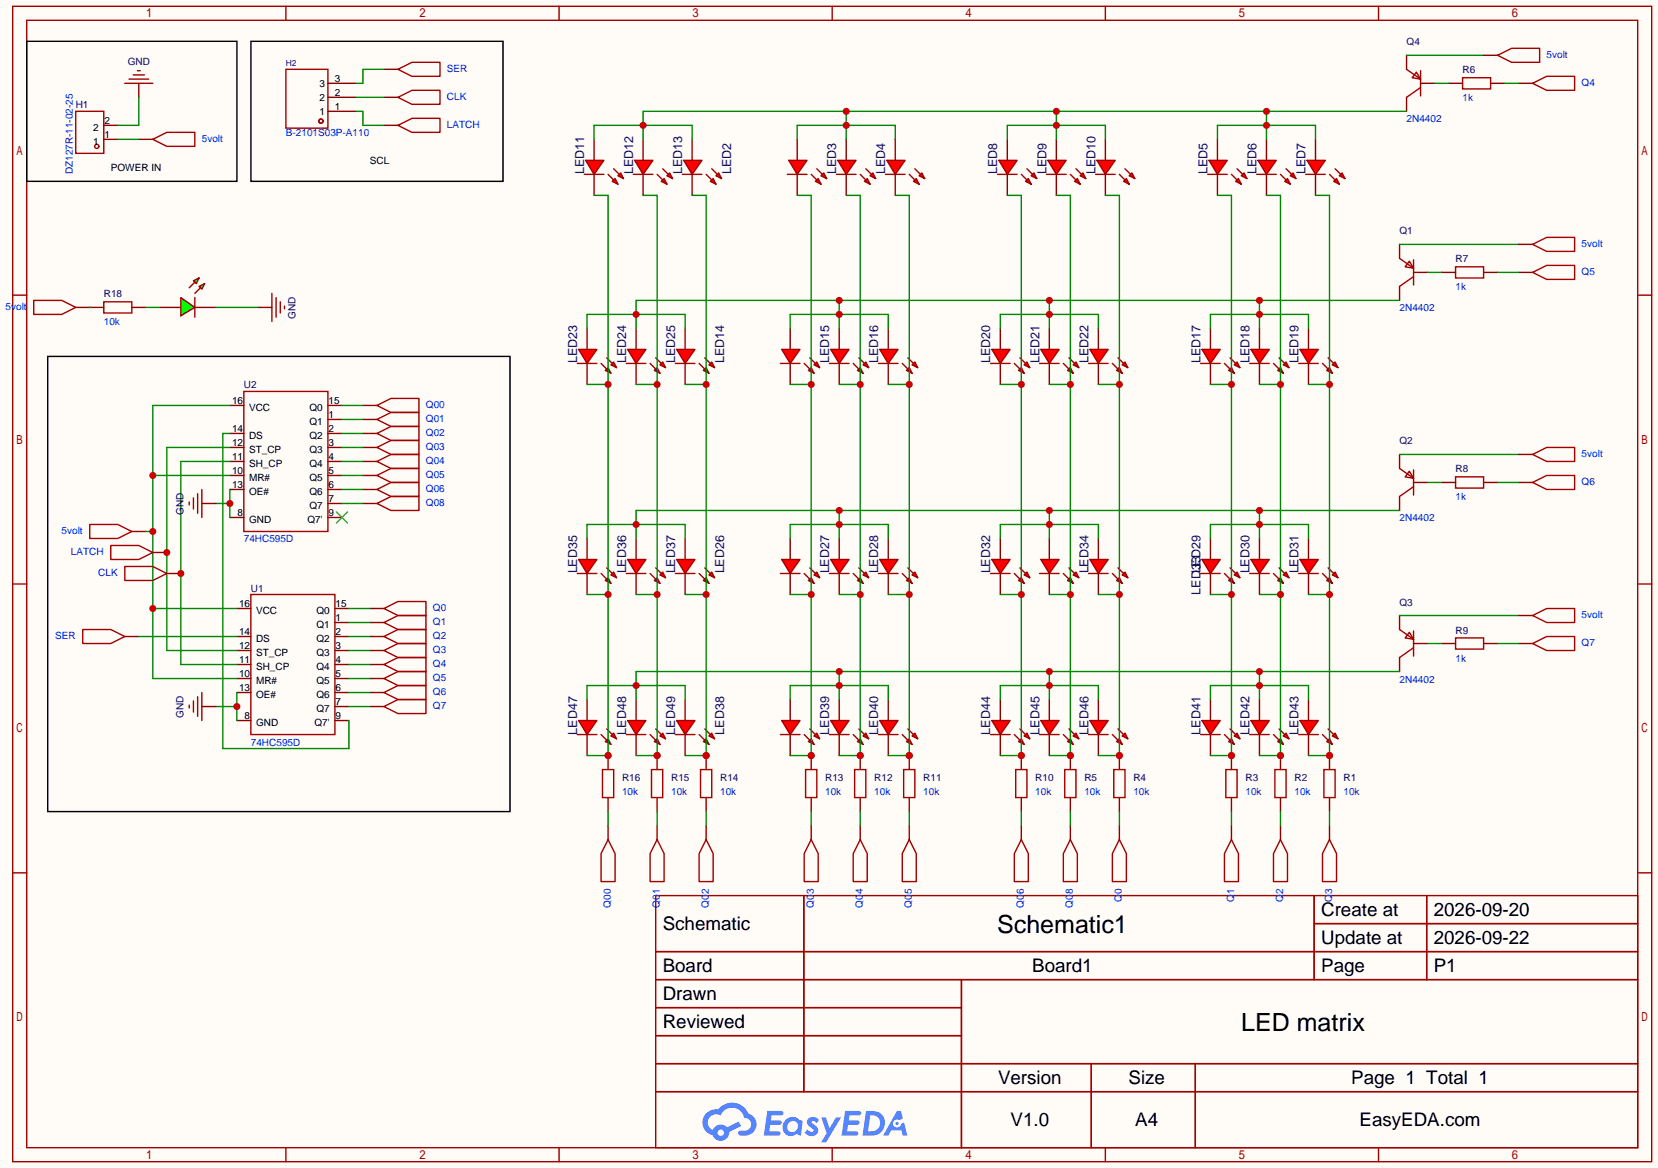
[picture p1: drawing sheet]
<svg xmlns="http://www.w3.org/2000/svg" width="301mm" height="212mm" viewBox="0 0 301 212" stroke-linecap="round" stroke-linejoin="round" font-family="sans-serif">
<path d="M0 0h300.6v211.8h-300.6z" fill="#fffcf7"/>
<g fill="none" stroke="#a10000" stroke-width=".25">
<path d="M2.3 1.1h297.2v209.6h-297.2zM4.8 3.7h292.1v204.5h-292.1zM51.8 1.1v2.6M101.4 1.1v2.6M150.9 1.1v2.6M200.4 1.1v2.6M250 1.1v2.6M2.3 53.5h2.5M296.9 53.5h2.6M2.3 105.9h2.5M296.9 105.9h2.6M2.3 158.3h2.5"/>
<path d="M296.9 158.3h2.6M118.9 162.4h178v45.8h-178zM118.9 172.6h178M118.9 177.7h178M145.8 162.4v35.6M174.3 177.7v30.5M238.3 162.4v15.3M238.3 167.5h58.6M258.7 162.4v15.3M118.9 182.8h55.4M118.9 192.9h178M118.9 187.8h55.4"/>
<path d="M118.9 198h178M197.9 192.9v15.3M216.7 192.9v15.3M51.8 208.2v2.5M101.4 208.2v2.5M150.9 208.2v2.5M200.4 208.2v2.5M250 208.2v2.5"/>
</g>
<g fill="#5487ff">
<path d="M146.6 202.8a1.3 1.3 0 0 1 1.9 .3l-.4 .6a.54 .54 0 0 0-1-.2l.2 .2a1.58 1.58 0 0 1 1 1.6 1.43 1.43 0 0 1-2.4 .1l.5-.6a.64 .64 0 0 0 .5 .5 .64 .64 0 0 0 .6-.3l-.1-.2a1.6 1.6 0 0 1-1.1-1.6z"/>
<path d="M148.9 202.7h.8l.7 1.9 1.2-1.9h.9l-2.7 4.5h-.9l1-1.7z"/>
<path d="M139.1 201.5h1.7a1.31 1.31 0 0 1 1.2 .2 .4 .4 0 0 1-.3 .6h-1.8l-.1 .9h1.6a.4 .4 0 0 1 .3 .4 .4 .4 0 0 1-.4 .4h-1.6l-.2 1.2h.8a1.23 1.23 0 0 1 1.2 .2 .39 .39 0 0 1-.4 .6h-2.6z"/>
<path d="M153.2 201.5h1.7a1.32 1.32 0 0 1 1.2 .2 .39 .39 0 0 1-.3 .6h-1.8l-.1 .9h1.6a.4 .4 0 0 1 .4 .4 .4 .4 0 0 1-.5 .4h-1.6l-.2 1.2h.8a1.23 1.23 0 0 1 1.2 .2 .39 .39 0 0 1-.4 .6h-2.6z"/>
<path d="M162.6 201.5h.8l.3 1.3-.6 .4a.75 .75 0 0 0-1.1 .3 .75 .75 0 0 0 .5 1 .75 .75 0 0 0 .9-.6l.5-.3 .6 2.4h-.8l-.3-1h-1.8l-.5 1h-1z"/>
<path d="M157 201.5l-.6 4.5h1.4a2.27 2.27 0 0 0 2.7-2.3 2.27 2.27 0 0 0-2.7-2.2zM157.8 202.3a1.5 1.5 0 0 1 1.8 1.5 1.5 1.5 0 0 1-1.9 1.4h-.3z"/>
<path d="M142.5 203.1a1.62 1.62 0 0 0-.4 2.1 1.62 1.62 0 0 0 2 .7l.3-.3 .4 .3 .4 .1 .3-2.5-.1-.3h-.5a1.58 1.58 0 0 0-2.4-.1zM143.1 203.6a.99 .99 0 0 1 1.6 .3 .99 .99 0 0 1-.9 1.4 .94 .94 0 0 1-1-.5 .94 .94 0 0 1 .3-1.2z"/>
<path d="M128.1 201.9a2.37 2.37 0 0 0 1.1 4 1.54 1.54 0 0 0 1.8 1 1.54 1.54 0 0 0 1.2-1.6l2.2-1.1-.5-.8-2.1 1.1a1.57 1.57 0 0 0-2.6 .4 1.5 1.5 0 0 1-.7-2.1 1.5 1.5 0 0 1 2.2-.5 2.23 2.23 0 0 1 2.3-1.4 2.23 2.23 0 0 1 2 1.8 1.16 1.16 0 0 1 1.2 1.1 1.16 1.16 0 0 1-1.1 1.3h-.7a.47 .47 0 0 0-.5 .3 .47 .47 0 0 0 .4 .6 2.23 2.23 0 0 0 2.2-.7 2.23 2.23 0 0 0 .5-2.3 2.16 2.16 0 0 0-1.3-1.1 3.2 3.2 0 0 0-5.5-.7l-1.1 .1zM130.1 205.4a.6 .6 0 0 1 1.2 0 .6 .6 0 0 1-1.2 0z"/>
<circle cx="162.7" cy="203.8" r=".28"/>
</g>
<g fill="none" stroke="#870000" stroke-width=".25">
<path d="M255 10v2.6M255 17.7v2.5M257.6 15.1h2.5M262.7 15.1h2.5M270.3 15.1h2.5M143.3 59.6v3.8M253.8 44.3v2.6M253.8 51.9v2.6M256.3 49.4h2.5M261.4 49.4h2.5M269 49.4h2.5M41.7 73.5h2.5"/>
<path d="M41.7 78.6h2.5M59.5 73.5h2.5M59.5 78.6h2.5M59.5 76.1h2.5M143.3 65.9v3.8M41.7 88.8h2.5M41.7 81.2h2.5M41.7 83.7h2.5M41.7 86.2h2.5M41.7 93.9h2.5M59.5 88.8h2.5M59.5 81.2h2.5"/>
<path d="M59.5 83.7h2.5M59.5 86.2h2.5M59.5 93.9h2.5M59.5 91.3h2.5M253.8 82.4v2.6M253.8 90v2.6M256.3 87.5h2.5M261.4 87.5h2.5M269 87.5h2.5M42.9 110.4h2.6M42.9 115.4h2.6M42.9 118h2.6"/>
<path d="M60.7 110.4h2.6M60.7 115.4h2.6M60.7 118h2.6M60.7 112.9h2.6M253.8 111.6v2.6M253.8 119.3v2.5M256.3 116.7h2.5M261.4 116.7h2.5M269 116.7h2.5M42.9 125.6h2.6M42.9 120.5h2.6M42.9 123.1h2.6"/>
<path d="M42.9 130.7h2.6M60.7 125.6h2.6M60.7 120.5h2.6M60.7 123.1h2.6M60.7 130.7h2.6M60.7 128.1h2.6"/>
</g>
<g fill="none" stroke="#a10000" stroke-width=".25">
<path d="M255 12.6l2.6 1.8M256.8 13.1l.8 1.3-1.5-.3zM257.6 12.8v4.6M257.6 15.9l-2.6 1.8M265.2 14.1h5.1v2h-5.1zM253.8 46.9l2.5 1.7M255.5 47.4l.8 1.2-1.5-.2zM256.3 47.1v4.6M256.3 50.2l-2.5 1.7M263.9 48.4h5.1v2h-5.1zM44.2 71h15.3v25.4h-15.3zM141.5 65.9h3.6"/>
<path d="M253.8 85l2.5 1.7M255.5 85.5l.8 1.2-1.5-.2zM256.3 85.2v4.6M256.3 88.3l-2.5 1.7M263.9 86.5h5.1v2h-5.1zM45.5 107.8h15.2v25.4h-15.2zM253.8 114.2l2.5 1.8M255.5 114.7l.8 1.3-1.5-.3zM256.3 114.4v4.6M256.3 117.5l-2.5 1.8M263.9 115.7h5.1v2h-5.1z"/>
</g>
<path d="M61 92.8l2 2.1M63 92.8l-2 2.1" fill="none" stroke="#3c3" stroke-width=".25"/>
<g fill="#f00" stroke="#a10000" stroke-width=".25">
<path d="M141.8 63.4h3.3l-1.8 2.5z"/>
<path d="M147.6 66.2l.5-.5 .5 1z"/>
<path d="M146.6 67.2l.5-.5 .5 1z"/>
</g>
<path d="M145.8 65.9l1 1M146.8 64.9l1 1M104.7 104h3.5" fill="none" stroke="#a10000" stroke-width=".25"/>
<path d="M106.4 97.7v3.8M106.4 104v3.8" fill="none" stroke="#870000" stroke-width=".25"/>
<g fill="#f00" stroke="#a10000" stroke-width=".25">
<path d="M104.9 101.5h3.3l-1.8 2.5z"/>
<path d="M110.8 104.3l.5-.5 .5 1z"/>
<path d="M109.7 105.3l.6-.5 .5 1z"/>
</g>
<path d="M142.8 31.6h3.5M109 104l1 1M110 103l1 1" fill="none" stroke="#a10000" stroke-width=".25"/>
<path d="M144.5 25.3v3.8M144.5 31.6v3.8" fill="none" stroke="#870000" stroke-width=".25"/>
<g fill="#f00" stroke="#a10000" stroke-width=".25">
<path d="M143 29.1h3.3l-1.8 2.5z"/>
<path d="M148.9 31.9l.5-.5 .5 1z"/>
<path d="M147.8 32.9l.6-.5 .5 1z"/>
</g>
<path d="M147.1 31.6l1 1M148.1 30.6l1 1M104.7 133.2h3.5" fill="none" stroke="#a10000" stroke-width=".25"/>
<path d="M106.4 126.9v3.8M106.4 133.2v3.8" fill="none" stroke="#870000" stroke-width=".25"/>
<g fill="#f00" stroke="#a10000" stroke-width=".25">
<path d="M104.9 130.7h3.3l-1.8 2.5z"/>
<path d="M110.8 133.5l.5-.5 .5 1z"/>
<path d="M109.7 134.5l.6-.5 .5 1z"/>
</g>
<path d="M180.9 31.6h3.5M109 133.2l1 1M110 132.2l1 1" fill="none" stroke="#a10000" stroke-width=".25"/>
<path d="M182.6 25.3v3.8M182.6 31.6v3.8" fill="none" stroke="#870000" stroke-width=".25"/>
<g fill="#f00" stroke="#a10000" stroke-width=".25">
<path d="M181.1 29.1h3.3l-1.8 2.5z"/>
<path d="M187 31.9l.5-.5 .5 1z"/>
<path d="M185.9 32.9l.6-.5 .5 1z"/>
</g>
<path d="M185.2 31.6l1 1M186.2 30.6l1 1M141.5 104h3.6" fill="none" stroke="#a10000" stroke-width=".25"/>
<path d="M143.3 97.7v3.8M143.3 104v3.8" fill="none" stroke="#870000" stroke-width=".25"/>
<g fill="#f00" stroke="#a10000" stroke-width=".25">
<path d="M141.8 101.5h3.3l-1.8 2.5z"/>
<path d="M147.6 104.3l.5-.5 .5 1z"/>
<path d="M146.6 105.3l.5-.5 .5 1z"/>
</g>
<path d="M145.8 104l1 1M146.8 103l1 1M141.5 133.2h3.6" fill="none" stroke="#a10000" stroke-width=".25"/>
<path d="M143.3 126.9v3.8M143.3 133.2v3.8" fill="none" stroke="#870000" stroke-width=".25"/>
<g fill="#f00" stroke="#a10000" stroke-width=".25">
<path d="M141.8 130.7h3.3l-1.8 2.5z"/>
<path d="M147.6 133.5l.5-.5 .5 1z"/>
<path d="M146.6 134.5l.5-.5 .5 1z"/>
</g>
<path d="M219 31.6h3.5M145.8 133.2l1 1M146.8 132.2l1 1" fill="none" stroke="#a10000" stroke-width=".25"/>
<path d="M220.7 25.3v3.8M220.7 31.6v3.8" fill="none" stroke="#870000" stroke-width=".25"/>
<g fill="#f00" stroke="#a10000" stroke-width=".25">
<path d="M219.2 29.1h3.3l-1.8 2.5z"/>
<path d="M225.1 31.9l.5-.5 .5 1z"/>
<path d="M224 32.9l.6-.5 .5 1z"/>
</g>
<path d="M223.3 31.6l1 1M224.3 30.6l1 1M179.6 133.2h3.6" fill="none" stroke="#a10000" stroke-width=".25"/>
<path d="M181.4 126.9v3.8M181.4 133.2v3.8" fill="none" stroke="#870000" stroke-width=".25"/>
<g fill="#f00" stroke="#a10000" stroke-width=".25">
<path d="M179.9 130.7h3.3l-1.8 2.5z"/>
<path d="M186.2 133l.5 1-1-.5z"/>
<path d="M184.7 134.5l.5-.5 .5 1z"/>
</g>
<path d="M105.9 31.6h3.6M183.9 133.2l1 1M184.9 132.2l1 1" fill="none" stroke="#a10000" stroke-width=".25"/>
<path d="M107.7 25.3v3.8M107.7 31.6v3.8" fill="none" stroke="#870000" stroke-width=".25"/>
<g fill="#f00" stroke="#a10000" stroke-width=".25">
<path d="M106.2 29.1h3.3l-1.8 2.5z"/>
<path d="M112 31.9l.5-.5 .6 1z"/>
<path d="M111 32.9l.5-.5 .5 1z"/>
</g>
<path d="M110.3 31.6l1 1M111.3 30.6l1 1M217.7 133.2h3.6" fill="none" stroke="#a10000" stroke-width=".25"/>
<path d="M219.5 126.9v3.8M219.5 133.2v3.8" fill="none" stroke="#870000" stroke-width=".25"/>
<g fill="#f00" stroke="#a10000" stroke-width=".25">
<path d="M218 130.7h3.3l-1.8 2.5z"/>
<path d="M224.3 133l.5 1-1-.5z"/>
<path d="M222.8 134.5l.5-.5 .5 1z"/>
</g>
<path d="M217.7 65.9h3.6M222 133.2l1 1M223 132.2l1 1" fill="none" stroke="#a10000" stroke-width=".25"/>
<path d="M219.5 59.6v3.8M219.5 65.9v3.8" fill="none" stroke="#870000" stroke-width=".25"/>
<g fill="#f00" stroke="#a10000" stroke-width=".25">
<path d="M218 63.4h3.3l-1.8 2.5z"/>
<path d="M224.3 65.7l.5 1-1-.5z"/>
<path d="M222.8 67.2l.5-.5 .5 1z"/>
</g>
<path d="M104.7 65.9h3.5M222 65.9l1 1M223 64.9l1 1" fill="none" stroke="#a10000" stroke-width=".25"/>
<path d="M106.4 59.6v3.8M106.4 65.9v3.8" fill="none" stroke="#870000" stroke-width=".25"/>
<g fill="#f00" stroke="#a10000" stroke-width=".25">
<path d="M104.9 63.4h3.3l-1.8 2.5z"/>
<path d="M110.8 66.2l.5-.5 .5 1z"/>
<path d="M109.7 67.2l.6-.5 .5 1z"/>
</g>
<path d="M109 65.9l1 1M110 64.9l1 1M217.7 104h3.6" fill="none" stroke="#a10000" stroke-width=".25"/>
<path d="M219.5 97.7v3.8M219.5 104v3.8" fill="none" stroke="#870000" stroke-width=".25"/>
<g fill="#f00" stroke="#a10000" stroke-width=".25">
<path d="M218 101.5h3.3l-1.8 2.5z"/>
<path d="M224.3 103.8l.5 1-1-.5z"/>
<path d="M222.8 105.3l.5-.5 .5 1z"/>
</g>
<path d="M179.6 104h3.6M222 104l1 1M223 103l1 1" fill="none" stroke="#a10000" stroke-width=".25"/>
<path d="M181.4 97.7v3.8M181.4 104v3.8" fill="none" stroke="#870000" stroke-width=".25"/>
<g fill="#f00" stroke="#a10000" stroke-width=".25">
<path d="M179.9 101.5h3.3l-1.8 2.5z"/>
<path d="M186.2 103.8l.5 1-1-.5z"/>
<path d="M184.7 105.3l.5-.5 .5 1z"/>
</g>
<path d="M179.6 65.9h3.6M183.9 104l1 1M184.9 103l1 1" fill="none" stroke="#a10000" stroke-width=".25"/>
<path d="M181.4 59.6v3.8M181.4 65.9v3.8" fill="none" stroke="#870000" stroke-width=".25"/>
<g fill="#f00" stroke="#a10000" stroke-width=".25">
<path d="M179.9 63.4h3.3l-1.8 2.5z"/>
<path d="M186.2 65.7l.5 1-1-.5z"/>
<path d="M184.7 67.2l.5-.5 .5 1z"/>
</g>
<path d="M150.4 65.9h3.5M183.9 65.9l1 1M184.9 64.9l1 1" fill="none" stroke="#a10000" stroke-width=".25"/>
<path d="M152.2 59.6v3.8M152.2 65.9v3.8" fill="none" stroke="#870000" stroke-width=".25"/>
<g fill="#f00" stroke="#a10000" stroke-width=".25">
<path d="M150.6 63.4h3.3l-1.7 2.5z"/>
<path d="M156.5 66.2l.5-.5 .5 1z"/>
<path d="M155.5 67.2l.5-.5 .5 1z"/>
</g>
<path d="M154.7 65.9l1 1M155.7 64.9l1 1M150.4 133.2h3.5" fill="none" stroke="#a10000" stroke-width=".25"/>
<path d="M152.2 126.9v3.8M152.2 133.2v3.8" fill="none" stroke="#870000" stroke-width=".25"/>
<g fill="#f00" stroke="#a10000" stroke-width=".25">
<path d="M150.6 130.7h3.3l-1.7 2.5z"/>
<path d="M156.5 133.5l.5-.5 .5 1z"/>
<path d="M155.5 134.5l.5-.5 .5 1z"/>
</g>
<path d="M188.5 104h3.5M154.7 133.2l1 1M155.7 132.2l1 1" fill="none" stroke="#a10000" stroke-width=".25"/>
<path d="M190.3 97.7v3.8M190.3 104v3.8" fill="none" stroke="#870000" stroke-width=".25"/>
<g fill="#f00" stroke="#a10000" stroke-width=".25">
<path d="M188.7 101.5h3.3l-1.7 2.5z"/>
<path d="M194.6 104.3l.5-.5 .5 1z"/>
<path d="M193.6 105.3l.5-.5 .5 1z"/>
</g>
<path d="M114.8 31.6h3.6M192.8 104l1 1M193.8 103l1 1" fill="none" stroke="#a10000" stroke-width=".25"/>
<path d="M116.6 25.3v3.8M116.6 31.6v3.8" fill="none" stroke="#870000" stroke-width=".25"/>
<g fill="#f00" stroke="#a10000" stroke-width=".25">
<path d="M115.1 29.1h3.3l-1.8 2.5z"/>
<path d="M120.9 31.9l.5-.5 .5 1z"/>
<path d="M119.9 32.9l.5-.5 .5 1z"/>
</g>
<path d="M119.1 31.6l1.1 1M120.2 30.6l1 1M150.4 104h3.5" fill="none" stroke="#a10000" stroke-width=".25"/>
<path d="M152.2 97.7v3.8M152.2 104v3.8" fill="none" stroke="#870000" stroke-width=".25"/>
<g fill="#f00" stroke="#a10000" stroke-width=".25">
<path d="M150.6 101.5h3.3l-1.7 2.5z"/>
<path d="M156.5 104.3l.5-.5 .5 1z"/>
<path d="M155.5 105.3l.5-.5 .5 1z"/>
</g>
<path d="M189.8 31.6h3.5M154.7 104l1 1M155.7 103l1 1" fill="none" stroke="#a10000" stroke-width=".25"/>
<path d="M191.5 25.3v3.8M191.5 31.6v3.8" fill="none" stroke="#870000" stroke-width=".25"/>
<g fill="#f00" stroke="#a10000" stroke-width=".25">
<path d="M190 29.1h3.3l-1.8 2.5z"/>
<path d="M195.9 31.9l.5-.5 .5 1z"/>
<path d="M194.8 32.9l.5-.5 .6 1z"/>
</g>
<path d="M194.1 31.6l1 1M195.1 30.6l1 1M188.5 133.2h3.5" fill="none" stroke="#a10000" stroke-width=".25"/>
<path d="M190.3 126.9v3.8M190.3 133.2v3.8" fill="none" stroke="#870000" stroke-width=".25"/>
<g fill="#f00" stroke="#a10000" stroke-width=".25">
<path d="M188.7 130.7h3.3l-1.7 2.5z"/>
<path d="M194.6 133.5l.5-.5 .5 1z"/>
<path d="M193.6 134.5l.5-.5 .5 1z"/>
</g>
<path d="M113.6 133.2h3.5M192.8 133.2l1 1M193.8 132.2l1 1" fill="none" stroke="#a10000" stroke-width=".25"/>
<path d="M115.3 126.9v3.8M115.3 133.2v3.8" fill="none" stroke="#870000" stroke-width=".25"/>
<g fill="#f00" stroke="#a10000" stroke-width=".25">
<path d="M113.8 130.7h3.3l-1.8 2.5z"/>
<path d="M119.7 133.5l.5-.5 .5 1z"/>
<path d="M118.6 134.5l.5-.5 .6 1z"/>
</g>
<path d="M226.6 104h3.5M117.9 133.2l1 1M118.9 132.2l1 1" fill="none" stroke="#a10000" stroke-width=".25"/>
<path d="M228.4 97.7v3.8M228.4 104v3.8" fill="none" stroke="#870000" stroke-width=".25"/>
<g fill="#f00" stroke="#a10000" stroke-width=".25">
<path d="M226.8 101.5h3.3l-1.7 2.5z"/>
<path d="M232.7 104.3l.5-.5 .5 1z"/>
<path d="M231.7 105.3l.5-.5 .5 1z"/>
</g>
<path d="M227.9 31.6h3.5M230.9 104l1 1M231.9 103l1 1" fill="none" stroke="#a10000" stroke-width=".25"/>
<path d="M229.6 25.3v3.8M229.6 31.6v3.8" fill="none" stroke="#870000" stroke-width=".25"/>
<g fill="#f00" stroke="#a10000" stroke-width=".25">
<path d="M228.1 29.1h3.3l-1.8 2.5z"/>
<path d="M234 31.9l.5-.5 .5 1z"/>
<path d="M232.9 32.9l.5-.5 .6 1z"/>
</g>
<path d="M151.7 31.6h3.5M232.2 31.6l1 1M233.2 30.6l1 1" fill="none" stroke="#a10000" stroke-width=".25"/>
<path d="M153.4 25.3v3.8M153.4 31.6v3.8" fill="none" stroke="#870000" stroke-width=".25"/>
<g fill="#f00" stroke="#a10000" stroke-width=".25">
<path d="M151.9 29.1h3.3l-1.8 2.5z"/>
<path d="M157.8 31.9l.5-.5 .5 1z"/>
<path d="M156.7 32.9l.5-.5 .6 1z"/>
</g>
<path d="M156 31.6l1 1M157 30.6l1 1M226.6 133.2h3.5" fill="none" stroke="#a10000" stroke-width=".25"/>
<path d="M228.4 126.9v3.8M228.4 133.2v3.8" fill="none" stroke="#870000" stroke-width=".25"/>
<g fill="#f00" stroke="#a10000" stroke-width=".25">
<path d="M226.8 130.7h3.3l-1.7 2.5z"/>
<path d="M232.7 133.5l.5-.5 .5 1z"/>
<path d="M231.7 134.5l.5-.5 .5 1z"/>
</g>
<path d="M113.6 65.9h3.5M230.9 133.2l1 1M231.9 132.2l1 1" fill="none" stroke="#a10000" stroke-width=".25"/>
<path d="M115.3 59.6v3.8M115.3 65.9v3.8" fill="none" stroke="#870000" stroke-width=".25"/>
<g fill="#f00" stroke="#a10000" stroke-width=".25">
<path d="M113.8 63.4h3.3l-1.8 2.5z"/>
<path d="M119.7 66.2l.5-.5 .5 1z"/>
<path d="M118.6 67.2l.5-.5 .6 1z"/>
</g>
<path d="M117.9 65.9l1 1M118.9 64.9l1 1M113.6 104h3.5" fill="none" stroke="#a10000" stroke-width=".25"/>
<path d="M115.3 97.7v3.8M115.3 104v3.8" fill="none" stroke="#870000" stroke-width=".25"/>
<g fill="#f00" stroke="#a10000" stroke-width=".25">
<path d="M113.8 101.5h3.3l-1.8 2.5z"/>
<path d="M119.7 104.3l.5-.5 .5 1z"/>
<path d="M118.6 105.3l.5-.5 .6 1z"/>
</g>
<path d="M226.6 65.9h3.5M117.9 104l1 1M118.9 103l1 1" fill="none" stroke="#a10000" stroke-width=".25"/>
<path d="M228.4 59.6v3.8M228.4 65.9v3.8" fill="none" stroke="#870000" stroke-width=".25"/>
<g fill="#f00" stroke="#a10000" stroke-width=".25">
<path d="M226.8 63.4h3.3l-1.7 2.5z"/>
<path d="M232.7 66.2l.5-.5 .5 1z"/>
<path d="M231.7 67.2l.5-.5 .5 1z"/>
</g>
<path d="M188.5 65.9h3.5M230.9 65.9l1 1M231.9 64.9l1 1" fill="none" stroke="#a10000" stroke-width=".25"/>
<path d="M190.3 59.6v3.8M190.3 65.9v3.8" fill="none" stroke="#870000" stroke-width=".25"/>
<g fill="#f00" stroke="#a10000" stroke-width=".25">
<path d="M188.7 63.4h3.3l-1.7 2.5z"/>
<path d="M194.6 66.2l.5-.5 .5 1z"/>
<path d="M193.6 67.2l.5-.5 .5 1z"/>
</g>
<path d="M192.8 65.9l1 1M193.8 64.9l1 1M197.4 133.2h3.5" fill="none" stroke="#a10000" stroke-width=".25"/>
<path d="M199.2 126.9v3.8M199.2 133.2v3.8" fill="none" stroke="#870000" stroke-width=".25"/>
<g fill="#f00" stroke="#a10000" stroke-width=".25">
<path d="M197.6 130.7h3.3l-1.7 2.5z"/>
<path d="M203.5 133.5l.5-.5 .5 1z"/>
<path d="M202.5 134.5l.5-.5 .5 1z"/>
</g>
<path d="M159.3 65.9h3.5M201.7 133.2l1 1M202.7 132.2l1 1" fill="none" stroke="#a10000" stroke-width=".25"/>
<path d="M161.1 59.6v3.8M161.1 65.9v3.8" fill="none" stroke="#870000" stroke-width=".25"/>
<g fill="#f00" stroke="#a10000" stroke-width=".25">
<path d="M159.5 63.4h3.3l-1.7 2.5z"/>
<path d="M165.4 66.2l.5-.5 .5 1z"/>
<path d="M164.4 67.2l.5-.5 .5 1z"/>
</g>
<path d="M163.6 65.9l1 1M164.6 64.9l1 1M159.3 133.2h3.5" fill="none" stroke="#a10000" stroke-width=".25"/>
<path d="M161.1 126.9v3.8M161.1 133.2v3.8" fill="none" stroke="#870000" stroke-width=".25"/>
<g fill="#f00" stroke="#a10000" stroke-width=".25">
<path d="M159.5 130.7h3.3l-1.7 2.5z"/>
<path d="M165.4 133.5l.5-.5 .5 1z"/>
<path d="M164.4 134.5l.5-.5 .5 1z"/>
</g>
<path d="M163.6 133.2l1 1M164.6 132.2l1 1M235.5 133.2h3.5" fill="none" stroke="#a10000" stroke-width=".25"/>
<path d="M237.3 126.9v3.8M237.3 133.2v3.8" fill="none" stroke="#870000" stroke-width=".25"/>
<g fill="#f00" stroke="#a10000" stroke-width=".25">
<path d="M235.7 130.7h3.3l-1.7 2.5z"/>
<path d="M241.6 133.5l.5-.5 .5 1z"/>
<path d="M240.6 134.5l.5-.5 .5 1z"/>
</g>
<path d="M123.7 31.6h3.6M239.8 133.2l1 1M240.8 132.2l1 1" fill="none" stroke="#a10000" stroke-width=".25"/>
<path d="M125.5 25.3v3.8M125.5 31.6v3.8" fill="none" stroke="#870000" stroke-width=".25"/>
<g fill="#f00" stroke="#a10000" stroke-width=".25">
<path d="M124 29.1h3.3l-1.8 2.5z"/>
<path d="M129.8 31.9l.5-.5 .5 1z"/>
<path d="M128.8 32.9l.5-.5 .5 1z"/>
</g>
<path d="M128 31.6l1.1 1M129.1 30.6l1 1M122.4 104h3.6" fill="none" stroke="#a10000" stroke-width=".25"/>
<path d="M124.2 97.7v3.8M124.2 104v3.8" fill="none" stroke="#870000" stroke-width=".25"/>
<g fill="#f00" stroke="#a10000" stroke-width=".25">
<path d="M122.7 101.5h3.3l-1.8 2.5z"/>
<path d="M128.5 104.3l.6-.5 .5 1z"/>
<path d="M127.5 105.3l.5-.5 .5 1z"/>
</g>
<path d="M126.8 104l1 1M127.8 103l1 1M159.3 104h3.5" fill="none" stroke="#a10000" stroke-width=".25"/>
<path d="M161.1 97.7v3.8M161.1 104v3.8" fill="none" stroke="#870000" stroke-width=".25"/>
<g fill="#f00" stroke="#a10000" stroke-width=".25">
<path d="M159.5 101.5h3.3l-1.7 2.5z"/>
<path d="M165.4 104.3l.5-.5 .5 1z"/>
<path d="M164.4 105.3l.5-.5 .5 1z"/>
</g>
<path d="M198.6 31.6h3.6M163.6 104l1 1M164.6 103l1 1" fill="none" stroke="#a10000" stroke-width=".25"/>
<path d="M200.4 25.3v3.8M200.4 31.6v3.8" fill="none" stroke="#870000" stroke-width=".25"/>
<g fill="#f00" stroke="#a10000" stroke-width=".25">
<path d="M198.9 29.1h3.3l-1.8 2.5z"/>
<path d="M205.3 31.4l.5 1-1.1-.5z"/>
<path d="M203.7 32.9l.5-.5 .5 1z"/>
</g>
<path d="M203 31.6l1 1M204 30.6l1 1M197.4 104h3.5" fill="none" stroke="#a10000" stroke-width=".25"/>
<path d="M199.2 97.7v3.8M199.2 104v3.8" fill="none" stroke="#870000" stroke-width=".25"/>
<g fill="#f00" stroke="#a10000" stroke-width=".25">
<path d="M197.6 101.5h3.3l-1.7 2.5z"/>
<path d="M203.5 104.3l.5-.5 .5 1z"/>
<path d="M202.5 105.3l.5-.5 .5 1z"/>
</g>
<path d="M235.5 65.9h3.5M201.7 104l1 1M202.7 103l1 1" fill="none" stroke="#a10000" stroke-width=".25"/>
<path d="M237.3 59.6v3.8M237.3 65.9v3.8" fill="none" stroke="#870000" stroke-width=".25"/>
<g fill="#f00" stroke="#a10000" stroke-width=".25">
<path d="M235.7 63.4h3.3l-1.7 2.5z"/>
<path d="M241.6 66.2l.5-.5 .5 1z"/>
<path d="M240.6 67.2l.5-.5 .5 1z"/>
</g>
<path d="M239.8 65.9l1 1M240.8 64.9l1 1M235.5 104h3.5" fill="none" stroke="#a10000" stroke-width=".25"/>
<path d="M237.3 97.7v3.8M237.3 104v3.8" fill="none" stroke="#870000" stroke-width=".25"/>
<g fill="#f00" stroke="#a10000" stroke-width=".25">
<path d="M235.7 101.5h3.3l-1.7 2.5z"/>
<path d="M241.6 104.3l.5-.5 .5 1z"/>
<path d="M240.6 105.3l.5-.5 .5 1z"/>
</g>
<path d="M236.7 31.6h3.6M239.8 104l1 1M240.8 103l1 1" fill="none" stroke="#a10000" stroke-width=".25"/>
<path d="M238.5 25.3v3.8M238.5 31.6v3.8" fill="none" stroke="#870000" stroke-width=".25"/>
<g fill="#f00" stroke="#a10000" stroke-width=".25">
<path d="M237 29.1h3.3l-1.8 2.5z"/>
<path d="M243.4 31.4l.5 1-1.1-.5z"/>
<path d="M241.8 32.9l.5-.5 .5 1z"/>
</g>
<path d="M241.1 31.6l1 1M242.1 30.6l1 1M122.4 65.9h3.6" fill="none" stroke="#a10000" stroke-width=".25"/>
<path d="M124.2 59.6v3.8M124.2 65.9v3.8" fill="none" stroke="#870000" stroke-width=".25"/>
<g fill="#f00" stroke="#a10000" stroke-width=".25">
<path d="M122.7 63.4h3.3l-1.8 2.5z"/>
<path d="M128.5 66.2l.6-.5 .5 1z"/>
<path d="M128 66.7l.5 1-1-.5z"/>
</g>
<path d="M126.8 65.9l1 1M127.8 64.9l1 1M197.4 65.9h3.5" fill="none" stroke="#a10000" stroke-width=".25"/>
<path d="M199.2 59.6v3.8M199.2 65.9v3.8" fill="none" stroke="#870000" stroke-width=".25"/>
<g fill="#f00" stroke="#a10000" stroke-width=".25">
<path d="M197.6 63.4h3.3l-1.7 2.5z"/>
<path d="M203.5 66.2l.5-.5 .5 1z"/>
<path d="M202.5 67.2l.5-.5 .5 1z"/>
</g>
<path d="M160.5 31.6h3.6M201.7 65.9l1 1M202.7 64.9l1 1" fill="none" stroke="#a10000" stroke-width=".25"/>
<path d="M162.3 25.3v3.8M162.3 31.6v3.8" fill="none" stroke="#870000" stroke-width=".25"/>
<g fill="#f00" stroke="#a10000" stroke-width=".25">
<path d="M160.8 29.1h3.3l-1.8 2.5z"/>
<path d="M166.6 31.9l.6-.5 .5 1z"/>
<path d="M165.6 32.9l.5-.5 .5 1z"/>
</g>
<path d="M164.9 31.6l1 1M165.9 30.6l1 1M122.4 133.2h3.6" fill="none" stroke="#a10000" stroke-width=".25"/>
<path d="M124.2 126.9v3.8M124.2 133.2v3.8" fill="none" stroke="#870000" stroke-width=".25"/>
<g fill="#f00" stroke="#a10000" stroke-width=".25">
<path d="M122.7 130.7h3.3l-1.8 2.5z"/>
<path d="M128.5 133.5l.6-.5 .5 1z"/>
<path d="M127.5 134.5l.5-.5 .5 1z"/>
</g>
<path d="M126.8 133.2l1 1M127.8 132.2l1 1" fill="none" stroke="#a10000" stroke-width=".25"/>
<path d="M107.7 25.3v-2.6h17.8v2.6M144.5 25.3v-2.6h17.8v2.6M153.4 20.2v5.1M182.6 25.3v-2.6h17.8v2.6M191.5 20.2v5.1M220.7 25.3v-2.6h17.8v2.6M229.6 20.2v5.1M255 20.2h-138.4v5.1" fill="none" stroke="#008700" stroke-width=".25"/>
<g fill="#c00">
<circle cx="153.4" cy="22.7" r=".64"/>
<circle cx="153.4" cy="20.2" r=".64"/>
<circle cx="191.5" cy="20.2" r=".64"/>
<circle cx="191.5" cy="22.7" r=".64"/>
<circle cx="229.6" cy="20.2" r=".64"/>
<circle cx="229.6" cy="22.7" r=".64"/>
<circle cx="116.6" cy="22.7" r=".64"/>
</g>
<path d="M106.4 97.7v-2.6h17.8v2.6M143.3 97.7v-2.6h17.8v2.6M152.2 92.6v5.1M181.4 97.7v-2.6h17.8v2.6M190.3 92.6v5.1M219.5 97.7v-2.6h17.8v2.6M228.4 92.6v5.1M253.8 92.6h-138.5v5.1" fill="none" stroke="#008700" stroke-width=".25"/>
<g fill="#c00">
<circle cx="115.3" cy="95.1" r=".64"/>
<circle cx="152.2" cy="92.6" r=".64"/>
<circle cx="228.4" cy="95.1" r=".64"/>
<circle cx="228.4" cy="92.6" r=".64"/>
<circle cx="190.3" cy="92.6" r=".64"/>
<circle cx="190.3" cy="95.1" r=".64"/>
<circle cx="152.2" cy="95.1" r=".64"/>
</g>
<path d="M106.4 126.9v-2.6h17.8v2.6M143.3 126.9v-2.6h17.8v2.6M152.2 121.8v5.1M181.4 126.9v-2.6h17.8v2.6M190.3 121.8v5.1M219.5 126.9v-2.6h17.8v2.6M228.4 121.8v5.1M253.8 121.8h-138.5v5.1" fill="none" stroke="#008700" stroke-width=".25"/>
<g fill="#c00">
<circle cx="115.3" cy="124.3" r=".64"/>
<circle cx="152.2" cy="121.8" r=".64"/>
<circle cx="228.4" cy="124.3" r=".64"/>
<circle cx="228.4" cy="121.8" r=".64"/>
<circle cx="190.3" cy="121.8" r=".64"/>
<circle cx="190.3" cy="124.3" r=".64"/>
<circle cx="152.2" cy="124.3" r=".64"/>
</g>
<path d="M106.4 59.6v-2.6h17.8v2.6M143.3 59.6v-2.6h17.8v2.6M152.2 54.5v5.1M181.4 59.6v-2.6h17.8v2.6M190.3 54.5v5.1M219.5 59.6v-2.6h17.8v2.6M228.4 54.5v5.1M253.8 54.5h-138.5v5.1" fill="none" stroke="#008700" stroke-width=".25"/>
<g fill="#c00">
<circle cx="115.3" cy="57" r=".64"/>
<circle cx="152.2" cy="54.5" r=".64"/>
<circle cx="228.4" cy="57" r=".64"/>
<circle cx="228.4" cy="54.5" r=".64"/>
<circle cx="190.3" cy="54.5" r=".64"/>
<circle cx="190.3" cy="57" r=".64"/>
<circle cx="152.2" cy="57" r=".64"/>
</g>
<path d="M107.7 35.4h2.6v101.6h-3.9M106.4 69.7h3.9M106.4 107.8h3.9" fill="none" stroke="#008700" stroke-width=".25"/>
<g fill="#c00">
<circle cx="110.3" cy="69.7" r=".64"/>
<circle cx="110.3" cy="107.8" r=".64"/>
<circle cx="110.3" cy="137" r=".64"/>
</g>
<path d="M182.6 35.4h2.6v101.6h-3.8M181.4 69.7h3.8M181.4 107.8h3.8" fill="none" stroke="#008700" stroke-width=".25"/>
<g fill="#c00">
<circle cx="185.2" cy="69.7" r=".64"/>
<circle cx="185.2" cy="107.8" r=".64"/>
<circle cx="185.2" cy="137" r=".64"/>
</g>
<path d="M220.7 35.4h2.6v101.6h-3.8M219.5 69.7h3.8M219.5 107.8h3.8" fill="none" stroke="#008700" stroke-width=".25"/>
<g fill="#c00">
<circle cx="223.3" cy="69.7" r=".64"/>
<circle cx="223.3" cy="107.8" r=".64"/>
<circle cx="223.3" cy="137" r=".64"/>
</g>
<path d="M144.5 35.4h2.6v101.6h-3.8M143.3 69.7h3.8M143.3 107.8h3.8" fill="none" stroke="#008700" stroke-width=".25"/>
<g fill="#c00">
<circle cx="147.1" cy="69.7" r=".64"/>
<circle cx="147.1" cy="107.8" r=".64"/>
<circle cx="147.1" cy="137" r=".64"/>
</g>
<path d="M229.6 35.4h2.6v101.6h-3.8M228.4 69.7h3.8M228.4 107.8h3.8" fill="none" stroke="#008700" stroke-width=".25"/>
<g fill="#c00">
<circle cx="232.2" cy="137" r=".64"/>
<circle cx="232.2" cy="107.8" r=".64"/>
<circle cx="232.2" cy="69.7" r=".64"/>
</g>
<path d="M153.4 35.4h2.6v101.6h-3.8M152.2 69.7h3.8M152.2 107.8h3.8" fill="none" stroke="#008700" stroke-width=".25"/>
<g fill="#c00">
<circle cx="156" cy="69.7" r=".64"/>
<circle cx="156" cy="107.8" r=".64"/>
<circle cx="156" cy="137" r=".64"/>
</g>
<path d="M116.6 35.4h2.5v101.6h-3.8M115.3 69.7h3.8M115.3 107.8h3.8" fill="none" stroke="#008700" stroke-width=".25"/>
<g fill="#c00">
<circle cx="119.1" cy="69.7" r=".64"/>
<circle cx="119.1" cy="107.8" r=".64"/>
<circle cx="119.1" cy="137" r=".64"/>
</g>
<path d="M191.5 35.4h2.6v101.6h-3.8M190.3 69.7h3.8M190.3 107.8h3.8" fill="none" stroke="#008700" stroke-width=".25"/>
<g fill="#c00">
<circle cx="194.1" cy="69.7" r=".64"/>
<circle cx="194.1" cy="107.8" r=".64"/>
<circle cx="194.1" cy="137" r=".64"/>
</g>
<path d="M125.5 35.4h2.5v101.6h-3.8M124.2 69.7h3.8M124.2 107.8h3.8" fill="none" stroke="#008700" stroke-width=".25"/>
<g fill="#c00">
<circle cx="128" cy="69.7" r=".64"/>
<circle cx="128" cy="107.8" r=".64"/>
<circle cx="128" cy="137" r=".64"/>
</g>
<path d="M200.4 35.4h2.6v101.6h-3.8M199.2 69.7h3.8M199.2 107.8h3.8" fill="none" stroke="#008700" stroke-width=".25"/>
<g fill="#c00">
<circle cx="203" cy="69.7" r=".64"/>
<circle cx="203" cy="107.8" r=".64"/>
<circle cx="203" cy="137" r=".64"/>
</g>
<path d="M238.5 35.4h2.6v101.6h-3.8M237.3 69.7h3.8M237.3 107.8h3.8" fill="none" stroke="#008700" stroke-width=".25"/>
<g fill="#c00">
<circle cx="241.1" cy="69.7" r=".64"/>
<circle cx="241.1" cy="107.8" r=".64"/>
<circle cx="241.1" cy="137" r=".64"/>
</g>
<path d="M162.3 35.4h2.6v101.6h-3.8M161.1 69.7h3.8M161.1 107.8h3.8" fill="none" stroke="#008700" stroke-width=".25"/>
<g fill="#c00">
<circle cx="164.9" cy="69.7" r=".64"/>
<circle cx="164.9" cy="107.8" r=".64"/>
<circle cx="164.9" cy="137" r=".64"/>
</g>
<path d="M255 10h14M260.1 15.1h2.6M253.8 44.3h21.6M258.8 49.4h2.6M41.7 73.5h-14v49.6h15.2M26.4 96.4h1.3M27.7 86.2h14M253.8 82.4h21.6M258.8 87.5h2.6M27.7 110.4h15.2M253.8 111.6h21.6M258.8 116.7h2.6" fill="none" stroke="#008700" stroke-width=".25"/>
<path d="M269 10h2.5M25.2 25.3h2.5M13.7 55.8h2.6M275.4 44.3h2.5M23.9 96.4h2.5M275.4 82.4h2.5M275.4 111.6h2.5" fill="none" stroke="#870000" stroke-width=".25"/>
<path d="M271.5 10l2.6-1.2h5.1v2.5h-5.1zM27.7 25.3l2.5-1.3h5.1v2.5h-5.1zM6.1 54.5h5.1l2.5 1.3-2.5 1.2h-5.1zM277.9 44.3l2.5-1.2h5.1v2.5h-5.1zM16.3 95.1h5.1l2.5 1.3-2.5 1.3h-5.1zM277.9 82.4l2.5-1.2h5.1v2.5h-5.1zM277.9 111.6l2.5-1.2h5.1v2.5h-5.1z" fill="none" stroke="#a10000" stroke-width=".25"/>
<g fill="#c00">
<circle cx="27.7" cy="110.4" r=".64"/>
<circle cx="27.7" cy="96.4" r=".64"/>
<circle cx="27.7" cy="86.2" r=".64"/>
</g>
<path d="M41.7 78.6h-1.3v57.2h22.9v-5.1M41.7 83.7h-8.9v36.8h10.1M39.1 128.1h3.8M42.9 125.6v5.1" fill="none" stroke="#008700" stroke-width=".25"/>
<circle cx="42.9" cy="128.1" r=".64" fill="#c00"/>
<path d="M39.1 91.3h2.6M41.7 88.8v5.1" fill="none" stroke="#008700" stroke-width=".25"/>
<circle cx="41.7" cy="91.3" r=".64" fill="#c00"/>
<path d="M69.6 22.7h2.6M36.6 91.3h2.5M27.7 100.2h2.5M36.6 128.1h2.5" fill="none" stroke="#870000" stroke-width=".25"/>
<path d="M72.2 22.7l2.5-1.2h5.1v2.5h-5.1zM34.3 91.1v.5M35.1 90.3v2M35.8 89.5v3.6M36.6 88.8v5.1M34.3 127.9v.5M35.1 127.1v2.1M35.8 126.4v3.5M36.6 125.6v5.1" fill="none" stroke="#a10000" stroke-width=".25"/>
<path d="M41.7 81.2h-11.5v36.8h12.7" fill="none" stroke="#008700" stroke-width=".25"/>
<circle cx="30.2" cy="100.2" r=".64" fill="#c00"/>
<path d="M72.2 12.6l2.5-1.3h5.1v2.5h-5.1zM72.2 17.7l2.5-1.3h5.1v2.5h-5.1zM20.1 98.9h5.1l2.5 1.3-2.5 1.3h-5.1zM15 114.2h5.1l2.5 1.2-2.5 1.3h-5.1z" fill="none" stroke="#a10000" stroke-width=".25"/>
<path d="M69.6 12.6h2.6M69.6 17.7h2.6M22.6 115.4h2.6M30.2 104h2.6" fill="none" stroke="#870000" stroke-width=".25"/>
<circle cx="32.8" cy="104" r=".64" fill="#c00"/>
<path d="M18.8 54.7h5.1v2.1h-5.1zM22.6 102.7h5.1l2.5 1.3-2.5 1.3h-5.1z" fill="none" stroke="#a10000" stroke-width=".25"/>
<path d="M25.2 115.4h17.7" fill="none" stroke="#008700" stroke-width=".25"/>
<path d="M16.3 55.8h2.5M23.9 55.8h2.5M241.1 137v2.6" fill="none" stroke="#870000" stroke-width=".25"/>
<circle cx="241.1" cy="137" r=".64" fill="#c00"/>
<path d="M232.2 137v2.6M241.1 144.7v2.5" fill="none" stroke="#870000" stroke-width=".25"/>
<path d="M240.1 139.6h2v5.1h-2z" fill="none" stroke="#a10000" stroke-width=".25"/>
<circle cx="232.2" cy="137" r=".64" fill="#c00"/>
<path d="M223.3 137v2.6M232.2 144.7v2.5" fill="none" stroke="#870000" stroke-width=".25"/>
<path d="M231.2 139.6h2v5.1h-2z" fill="none" stroke="#a10000" stroke-width=".25"/>
<circle cx="223.3" cy="137" r=".64" fill="#c00"/>
<path d="M203 137v2.6M223.3 144.7v2.5" fill="none" stroke="#870000" stroke-width=".25"/>
<path d="M222.3 139.6h2v5.1h-2z" fill="none" stroke="#a10000" stroke-width=".25"/>
<circle cx="203" cy="137" r=".64" fill="#c00"/>
<path d="M194.1 137v2.6M203 144.7v2.5" fill="none" stroke="#870000" stroke-width=".25"/>
<path d="M202 139.6h2v5.1h-2z" fill="none" stroke="#a10000" stroke-width=".25"/>
<circle cx="194.1" cy="137" r=".64" fill="#c00"/>
<path d="M185.2 137v2.6M194.1 144.7v2.5" fill="none" stroke="#870000" stroke-width=".25"/>
<path d="M193.1 139.6h2v5.1h-2z" fill="none" stroke="#a10000" stroke-width=".25"/>
<circle cx="185.2" cy="137" r=".64" fill="#c00"/>
<path d="M164.9 137v2.6M185.2 144.7v2.5" fill="none" stroke="#870000" stroke-width=".25"/>
<path d="M184.2 139.6h2v5.1h-2z" fill="none" stroke="#a10000" stroke-width=".25"/>
<circle cx="164.9" cy="137" r=".64" fill="#c00"/>
<path d="M156 137v2.6M164.9 144.7v2.5" fill="none" stroke="#870000" stroke-width=".25"/>
<path d="M163.9 139.6h2v5.1h-2z" fill="none" stroke="#a10000" stroke-width=".25"/>
<circle cx="156" cy="137" r=".64" fill="#c00"/>
<path d="M147.1 137v2.6M156 144.7v2.5" fill="none" stroke="#870000" stroke-width=".25"/>
<path d="M155 139.6h2v5.1h-2z" fill="none" stroke="#a10000" stroke-width=".25"/>
<circle cx="147.1" cy="137" r=".64" fill="#c00"/>
<path d="M128 137v2.6M147.1 144.7v2.5" fill="none" stroke="#870000" stroke-width=".25"/>
<path d="M146.1 139.6h2v5.1h-2z" fill="none" stroke="#a10000" stroke-width=".25"/>
<circle cx="128" cy="137" r=".64" fill="#c00"/>
<path d="M119.1 137v2.6M128 144.7v2.5" fill="none" stroke="#870000" stroke-width=".25"/>
<path d="M127 139.6h2.1v5.1h-2.1z" fill="none" stroke="#a10000" stroke-width=".25"/>
<circle cx="119.1" cy="137" r=".64" fill="#c00"/>
<path d="M110.3 137v2.6M119.1 144.7v2.5" fill="none" stroke="#870000" stroke-width=".25"/>
<path d="M118.1 139.6h2.1v5.1h-2.1z" fill="none" stroke="#a10000" stroke-width=".25"/>
<circle cx="110.3" cy="137" r=".64" fill="#c00"/>
<g fill="none" stroke="#870000" stroke-width=".25">
<path d="M25.2 15.1v2.6M59.5 15.1h5M59.5 17.7h5M275.4 15.1h2.5M18.8 25.3h2.6M18.8 22.7h2.6M59.5 20.2h5M29 55.8h3.8M35.3 55.8h3.8M46.8 55.8h2.5M275.4 49.4h2.5M65.8 78.6h2.5"/>
<path d="M65.8 76.1h2.5M65.8 73.5h2.5M65.8 91.3h2.5M65.8 88.8h2.5M65.8 86.2h2.5M65.8 83.7h2.5M65.8 81.2h2.5M275.4 87.5h2.5M67.1 118h2.5M67.1 112.9h2.5M67.1 115.4h2.5M67.1 110.4h2.5"/>
<path d="M275.4 116.7h2.5M67.1 128.1h2.5M67.1 125.6h2.5M67.1 123.1h2.5M67.1 120.5h2.5M110.3 144.7v2.5M110.3 149.7v2.6M119.1 149.7v2.6M128 149.7v2.6M147.1 149.7v2.6M156 149.7v2.6M164.9 149.7v2.6"/>
<path d="M185.2 149.7v2.6M194.1 149.7v2.6M203 149.7v2.6M223.3 149.7v2.6M232.2 149.7v2.6M241.1 149.7v2.6"/>
</g>
<g fill="none" stroke="#a10000" stroke-width=".25">
<path d="M22.6 15.1h5.1M23.4 14.4h3.5M24.2 13.6h2M24.9 12.8h.5M51.8 12.6h7.7v10.6h-7.7zM277.9 15.1l2.5-1.3h5.1v2.6h-5.1zM13.7 20.2h5.1v7.6h-5.1zM35.3 54v3.5M49.3 53.2v5.1M50.1 54v3.5M50.8 54.7v2.1M51.6 55.5v.5"/>
<path d="M277.9 49.4l2.5-1.3h5.1v2.6h-5.1zM68.3 78.6l2.6-1.3h5.1v2.6h-5.1zM68.3 76.1l2.6-1.3h5.1v2.5h-5.1zM68.3 73.5l2.6-1.2h5.1v2.5h-5.1zM68.3 91.3l2.6-1.3h5.1v2.6h-5.1zM68.3 88.8l2.6-1.3h5.1v2.5h-5.1zM68.3 86.2l2.6-1.2h5.1v2.5h-5.1zM68.3 83.7l2.6-1.3h5.1v2.6h-5.1zM68.3 81.2l2.6-1.3h5.1v2.5h-5.1zM277.9 87.5l2.5-1.3h5.1v2.6h-5.1zM69.6 118l2.6-1.3h5v2.6h-5zM69.6 112.9l2.6-1.3h5v2.6h-5z"/>
<path d="M69.6 115.4l2.6-1.2h5v2.5h-5zM69.6 110.4l2.6-1.3h5v2.5h-5zM277.9 116.7l2.5-1.3h5.1v2.6h-5.1zM69.6 128.1l2.6-1.2h5v2.5h-5zM69.6 125.6l2.6-1.3h5v2.6h-5zM69.6 123.1l2.6-1.3h5v2.5h-5zM69.6 120.5l2.6-1.2h5v2.5h-5zM109.2 139.6h2.1v5.1h-2.1zM110.3 152.3l1.2 2.5v5.1h-2.5v-5.1zM119.1 152.3l1.3 2.5v5.1h-2.5v-5.1zM128 152.3l1.3 2.5v5.1h-2.5v-5.1zM147.1 152.3l1.3 2.5v5.1h-2.6v-5.1z"/>
<path d="M156 152.3l1.2 2.5v5.1h-2.5v-5.1zM164.9 152.3l1.2 2.5v5.1h-2.5v-5.1zM185.2 152.3l1.3 2.5v5.1h-2.6v-5.1zM194.1 152.3l1.2 2.5v5.1h-2.5v-5.1zM203 152.3l1.2 2.5v5.1h-2.5v-5.1zM223.3 152.3l1.3 2.5v5.1h-2.6v-5.1zM232.2 152.3l1.2 2.5v5.1h-2.5v-5.1zM241.1 152.3l1.2 2.5v5.1h-2.5v-5.1z"/>
<circle cx="17.5" cy="26.5" r=".38"/>
<circle cx="58.2" cy="22" r=".38"/>
</g>
<g fill="none" stroke="#008700" stroke-width=".25">
<path d="M25.2 17.7v5h-3.8M64.5 17.7h5.1M69.6 12.6h-3.8v2.5h-1.3M272.8 15.1h2.6M21.4 25.3h3.8M64.5 20.2h1.3v2.5h3.8M271.5 49.4h3.9M62 78.6h3.8M62 76.1h3.8M62 73.5h3.8M62 91.3h3.8M62 86.2h3.8"/>
<path d="M62 83.7h3.8M62 81.2h3.8M62 88.8h3.8M271.5 87.5h3.9M63.3 115.4h3.8M63.3 118h3.8M63.3 112.9h3.8M63.3 110.4h3.8M271.5 116.7h3.9M63.3 128.1h3.8M63.3 123.1h3.8M63.3 120.5h3.8"/>
<path d="M63.3 125.6h3.8M110.3 147.2v2.5M119.1 147.2v2.5M128 147.2v2.5M147.1 147.2v2.5M156 147.2v2.5M164.9 147.2v2.5M185.2 147.2v2.5M194.1 147.2v2.5M203 147.2v2.5M223.3 147.2v2.5M232.2 147.2v2.5"/>
<path d="M241.1 147.2v2.5"/>
</g>
<path d="M4.8 7.5h38.1v25.4h-38.1zM45.5 7.5h45.7v25.4h-45.7zM8.7 64.6h83.8v82.6h-83.8z" fill="none" stroke="#000" stroke-width=".25"/>
<g fill="#0f0" stroke="#a10000" stroke-width=".25">
<path d="M32.8 54l2.5 1.8-2.5 1.5z"/>
<path d="M35.1 50.9l1-.5-.5 1z"/>
<path d="M36.1 51.9l1-.5-.5 1.1z"/>
</g>
<path d="M35.3 51.2l-1 1M36.3 52.2l-1 1" fill="none" stroke="#a10000" stroke-width=".25"/>
<path d="M16.3 55.8h.1M26.4 55.8h2.6M39.1 55.8h7.7" fill="none" stroke="#008700" stroke-width=".25"/>
<g font-size="4.5">
<text x="180.8" y="169.2">Schematic1</text>
<text x="225.1" y="187">LED matrix</text>
</g>
<g font-size="3.4">
<text x="239.6" y="166.1">Create at</text>
<text x="260" y="166.1">2026-09-20</text>
<text x="120.2" y="168.7">Schematic</text>
<text x="239.6" y="171.2">Update at</text>
<text x="260" y="171.2">2026-09-22</text>
<text x="120.2" y="176.3">Board</text>
<text x="187.2" y="176.3">Board1</text>
<text x="239.6" y="176.3">Page</text>
<text x="260" y="176.3">P1</text>
<text x="120.2" y="181.4">Drawn</text>
<text x="120.2" y="186.5">Reviewed</text>
<text x="181" y="196.6">Version</text>
<text x="204.6" y="196.6">Size</text>
<text x="245" y="196.6">Page 1 Total 1</text>
<text x="183.2" y="204.2">V1.0</text>
<text x="205.9" y="204.2">A4</text>
<text x="246.5" y="204.2">EasyEDA.com</text>
</g>
<g font-size="2.3" fill="#000080">
<text x="105.9" y="31.6" transform="rotate(-90 105.9 31.6)">LED11</text>
<text x="114.8" y="31.6" transform="rotate(-90 114.8 31.6)">LED12</text>
<text x="123.7" y="31.6" transform="rotate(-90 123.7 31.6)">LED13</text>
<text x="132.6" y="31.6" transform="rotate(-90 132.6 31.6)">LED2</text>
<text x="151.6" y="31.6" transform="rotate(-90 151.6 31.6)">LED3</text>
<text x="160.5" y="31.6" transform="rotate(-90 160.5 31.6)">LED4</text>
<text x="180.8" y="31.6" transform="rotate(-90 180.8 31.6)">LED8</text>
<text x="189.7" y="31.6" transform="rotate(-90 189.7 31.6)">LED9</text>
<text x="198.6" y="31.6" transform="rotate(-90 198.6 31.6)">LED10</text>
<text x="218.9" y="31.6" transform="rotate(-90 218.9 31.6)">LED5</text>
<text x="227.8" y="31.6" transform="rotate(-90 227.8 31.6)">LED6</text>
<text x="236.7" y="31.6" transform="rotate(-90 236.7 31.6)">LED7</text>
<text x="104.6" y="65.9" transform="rotate(-90 104.6 65.9)">LED23</text>
<text x="113.5" y="65.9" transform="rotate(-90 113.5 65.9)">LED24</text>
<text x="122.4" y="65.9" transform="rotate(-90 122.4 65.9)">LED25</text>
<text x="131.3" y="65.9" transform="rotate(-90 131.3 65.9)">LED14</text>
<text x="150.4" y="65.9" transform="rotate(-90 150.4 65.9)">LED15</text>
<text x="159.2" y="65.9" transform="rotate(-90 159.2 65.9)">LED16</text>
<text x="179.6" y="65.9" transform="rotate(-90 179.6 65.9)">LED20</text>
<text x="188.5" y="65.9" transform="rotate(-90 188.5 65.9)">LED21</text>
<text x="197.3" y="65.9" transform="rotate(-90 197.3 65.9)">LED22</text>
<text x="217.7" y="65.9" transform="rotate(-90 217.7 65.9)">LED17</text>
<text x="226.6" y="65.9" transform="rotate(-90 226.6 65.9)">LED18</text>
<text x="235.4" y="65.9" transform="rotate(-90 235.4 65.9)">LED19</text>
<text x="104.6" y="104" transform="rotate(-90 104.6 104)">LED35</text>
<text x="113.5" y="104" transform="rotate(-90 113.5 104)">LED36</text>
<text x="122.4" y="104" transform="rotate(-90 122.4 104)">LED37</text>
<text x="131.3" y="104" transform="rotate(-90 131.3 104)">LED26</text>
<text x="150.4" y="104" transform="rotate(-90 150.4 104)">LED27</text>
<text x="159.2" y="104" transform="rotate(-90 159.2 104)">LED28</text>
<text x="179.6" y="104" transform="rotate(-90 179.6 104)">LED32</text>
<text x="197.3" y="104" transform="rotate(-90 197.3 104)">LED34</text>
<text x="217.7" y="107.8" transform="rotate(-90 217.7 107.8)">LED33</text>
<text x="217.7" y="104" transform="rotate(-90 217.7 104)">LED29</text>
<text x="226.6" y="104" transform="rotate(-90 226.6 104)">LED30</text>
<text x="235.4" y="104" transform="rotate(-90 235.4 104)">LED31</text>
<text x="104.6" y="133.2" transform="rotate(-90 104.6 133.2)">LED47</text>
<text x="113.5" y="133.2" transform="rotate(-90 113.5 133.2)">LED48</text>
<text x="122.4" y="133.2" transform="rotate(-90 122.4 133.2)">LED49</text>
<text x="131.3" y="133.2" transform="rotate(-90 131.3 133.2)">LED38</text>
<text x="150.4" y="133.2" transform="rotate(-90 150.4 133.2)">LED39</text>
<text x="159.2" y="133.2" transform="rotate(-90 159.2 133.2)">LED40</text>
<text x="179.6" y="133.2" transform="rotate(-90 179.6 133.2)">LED44</text>
<text x="188.5" y="133.2" transform="rotate(-90 188.5 133.2)">LED45</text>
<text x="197.3" y="133.2" transform="rotate(-90 197.3 133.2)">LED46</text>
<text x="217.7" y="133.2" transform="rotate(-90 217.7 133.2)">LED41</text>
<text x="226.6" y="133.2" transform="rotate(-90 226.6 133.2)">LED42</text>
<text x="235.4" y="133.2" transform="rotate(-90 235.4 133.2)">LED43</text>
</g>
<g font-size="1.8" fill="#000080">
<text x="23.2" y="11.8">GND</text>
<text x="255" y="8.2">Q4</text>
<text x="265.2" y="13.3">R6</text>
<text x="13.7" y="19.6">H1</text>
<text x="253.8" y="42.5">Q1</text>
<text x="263.9" y="47.6">R7</text>
<text x="18.8" y="53.9">R18</text>
<text x="53.6" y="57.8" transform="rotate(-90 53.6 57.8)">GND</text>
<text x="44.2" y="70.4">U2</text>
<text x="253.8" y="80.6">Q2</text>
<text x="263.9" y="85.7">R8</text>
<text x="33.3" y="93.3" transform="rotate(-90 33.3 93.3)">GND</text>
<text x="45.5" y="107.3">U1</text>
<text x="253.8" y="109.8">Q3</text>
<text x="263.9" y="114.9">R9</text>
<text x="33.3" y="130.2" transform="rotate(-90 33.3 130.2)">GND</text>
<text x="112.8" y="141.6">R16</text>
<text x="121.7" y="141.6">R15</text>
<text x="130.6" y="141.6">R14</text>
<text x="149.6" y="141.6">R13</text>
<text x="158.5" y="141.6">R12</text>
<text x="167.4" y="141.6">R11</text>
<text x="187.7" y="141.6">R10</text>
<text x="196.6" y="141.6">R5</text>
<text x="205.5" y="141.6">R4</text>
<text x="225.8" y="141.6">R3</text>
<text x="234.7" y="141.6">R2</text>
<text x="243.6" y="141.6">R1</text>
</g>
<g font-size="1.8" fill="#00f">
<text x="280.4" y="10.5">5volt</text>
<text x="81" y="13">SER</text>
<text x="286.8" y="15.6">Q4</text>
<text x="81" y="23.2">LATCH</text>
<text x="81" y="18.1">CLK</text>
<text x="255" y="22.2">2N4402</text>
<text x="265.2" y="18.4">1k</text>
<text x="36.6" y="25.7">5volt</text>
<text x="51.8" y="24.7">B-2101S03P-A110</text>
<text x="13.2" y="31.6" transform="rotate(-90 13.2 31.6)">DZ127R-11-02-25</text>
<text x="286.8" y="44.8">5volt</text>
<text x="263.9" y="52.7">1k</text>
<text x="286.8" y="49.9">Q5</text>
<text x="1" y="56.2">5volt</text>
<text x="18.8" y="59">10k</text>
<text x="253.8" y="56.5">2N4402</text>
<text x="77.2" y="76.5">Q01</text>
<text x="77.2" y="74">Q00</text>
<text x="77.2" y="81.6">Q03</text>
<text x="77.2" y="79.1">Q02</text>
<text x="286.8" y="82.9">5volt</text>
<text x="77.2" y="89.2">Q06</text>
<text x="77.2" y="86.7">Q05</text>
<text x="77.2" y="84.2">Q04</text>
<text x="286.8" y="88">Q6</text>
<text x="77.2" y="91.8">Q08</text>
<text x="253.8" y="94.6">2N4402</text>
<text x="263.9" y="90.8">1k</text>
<text x="11.2" y="96.9">5volt</text>
<text x="12.9" y="100.7">LATCH</text>
<text x="44.2" y="98.4">74HC595D</text>
<text x="17.8" y="104.5">CLK</text>
<text x="78.5" y="113.4">Q1</text>
<text x="78.5" y="110.8">Q0</text>
<text x="286.8" y="112.1">5volt</text>
<text x="10" y="115.9">SER</text>
<text x="78.5" y="118.5">Q3</text>
<text x="78.5" y="115.9">Q2</text>
<text x="263.9" y="120">1k</text>
<text x="286.8" y="117.2">Q7</text>
<text x="78.5" y="123.5">Q5</text>
<text x="78.5" y="121">Q4</text>
<text x="253.8" y="123.8">2N4402</text>
<text x="78.5" y="128.6">Q7</text>
<text x="78.5" y="126.1">Q6</text>
<text x="45.5" y="135.2">74HC595D</text>
<text x="112.8" y="144.1">10k</text>
<text x="121.7" y="144.1">10k</text>
<text x="130.6" y="144.1">10k</text>
<text x="149.6" y="144.1">10k</text>
<text x="158.5" y="144.1">10k</text>
<text x="167.4" y="144.1">10k</text>
<text x="187.7" y="144.1">10k</text>
<text x="196.6" y="144.1">10k</text>
<text x="205.5" y="144.1">10k</text>
<text x="225.8" y="144.1">10k</text>
<text x="234.7" y="144.1">10k</text>
<text x="243.6" y="144.1">10k</text>
<text x="110.7" y="164.6" transform="rotate(-90 110.7 164.6)">Q00</text>
<text x="119.6" y="164.6" transform="rotate(-90 119.6 164.6)">Q01</text>
<text x="128.5" y="164.6" transform="rotate(-90 128.5 164.6)">Q02</text>
<text x="147.6" y="164.6" transform="rotate(-90 147.6 164.6)">Q03</text>
<text x="156.4" y="164.6" transform="rotate(-90 156.4 164.6)">Q04</text>
<text x="165.3" y="164.6" transform="rotate(-90 165.3 164.6)">Q05</text>
<text x="185.7" y="164.6" transform="rotate(-90 185.7 164.6)">Q06</text>
<text x="194.5" y="164.6" transform="rotate(-90 194.5 164.6)">Q08</text>
<text x="203.4" y="163.6" transform="rotate(-90 203.4 163.6)">Q0</text>
<text x="223.8" y="163.6" transform="rotate(-90 223.8 163.6)">Q1</text>
<text x="232.6" y="163.6" transform="rotate(-90 232.6 163.6)">Q2</text>
<text x="241.5" y="163.6" transform="rotate(-90 241.5 163.6)">Q3</text>
</g>
<g font-size="1.8">
<text x="57.9" y="15.8">3</text>
<text x="60.7" y="17.3">2</text>
<text x="60.7" y="14.8">3</text>
<text x="16.9" y="23.7">2</text>
<text x="18.9" y="22.4">2</text>
<text x="57.9" y="20.9">1</text>
<text x="57.9" y="18.4">2</text>
<text x="60.7" y="19.9">1</text>
<text x="16.9" y="26.2">1</text>
<text x="18.9" y="25">1</text>
<text x="67.1" y="29.8">SCL</text>
<text x="20.1" y="31.1">POWER IN</text>
<text x="42.1" y="73.2">16</text>
<text x="45.2" y="74.5">VCC</text>
<text x="56.1" y="74.5">Q0</text>
<text x="56.1" y="77">Q1</text>
<text x="59.6" y="73.2">15</text>
<text x="59.6" y="75.8">1</text>
<text x="42.1" y="78.3">14</text>
<text x="42.1" y="80.8">12</text>
<text x="42.1" y="83.4">11</text>
<text x="45.2" y="79.6">DS</text>
<text x="45.2" y="82.1">ST_CP</text>
<text x="56.1" y="82.1">Q3</text>
<text x="56.1" y="79.6">Q2</text>
<text x="59.6" y="83.4">4</text>
<text x="59.6" y="80.8">3</text>
<text x="59.6" y="78.3">2</text>
<text x="42.1" y="88.5">13</text>
<text x="42.1" y="85.9">10</text>
<text x="45.2" y="89.7">OE#</text>
<text x="45.2" y="84.7">SH_CP</text>
<text x="45.2" y="87.2">MR#</text>
<text x="56.1" y="89.7">Q6</text>
<text x="56.1" y="87.2">Q5</text>
<text x="56.1" y="84.7">Q4</text>
<text x="59.6" y="88.5">6</text>
<text x="59.6" y="85.9">5</text>
<text x="43.1" y="93.5">8</text>
<text x="45.2" y="94.8">GND</text>
<text x="55.7" y="94.8">Q7'</text>
<text x="56.1" y="92.3">Q7</text>
<text x="59.6" y="93.5">9</text>
<text x="59.6" y="91">7</text>
<text x="43.3" y="110.1">16</text>
<text x="46.4" y="111.3">VCC</text>
<text x="57.4" y="111.3">Q0</text>
<text x="57.4" y="113.9">Q1</text>
<text x="60.9" y="110.1">15</text>
<text x="60.9" y="112.6">1</text>
<text x="43.3" y="115.1">14</text>
<text x="43.3" y="117.7">12</text>
<text x="46.4" y="116.4">DS</text>
<text x="46.4" y="118.9">ST_CP</text>
<text x="57.4" y="118.9">Q3</text>
<text x="57.4" y="116.4">Q2</text>
<text x="60.9" y="117.7">3</text>
<text x="60.9" y="115.1">2</text>
<text x="43.3" y="125.3">13</text>
<text x="43.3" y="120.2">11</text>
<text x="43.3" y="122.8">10</text>
<text x="46.4" y="121.5">SH_CP</text>
<text x="46.4" y="124">MR#</text>
<text x="57.4" y="124">Q5</text>
<text x="57.4" y="121.5">Q4</text>
<text x="60.9" y="125.3">6</text>
<text x="60.9" y="122.8">5</text>
<text x="60.9" y="120.2">4</text>
<text x="44.4" y="130.4">8</text>
<text x="46.4" y="126.6">OE#</text>
<text x="46.4" y="131.6">GND</text>
<text x="57" y="131.6">Q7'</text>
<text x="57.4" y="129.1">Q7</text>
<text x="57.4" y="126.6">Q6</text>
<text x="60.9" y="130.4">9</text>
<text x="60.9" y="127.8">7</text>
</g>
<text font-size="1.5" fill="#000080" x="51.8" y="12">H2</text>
</svg>
